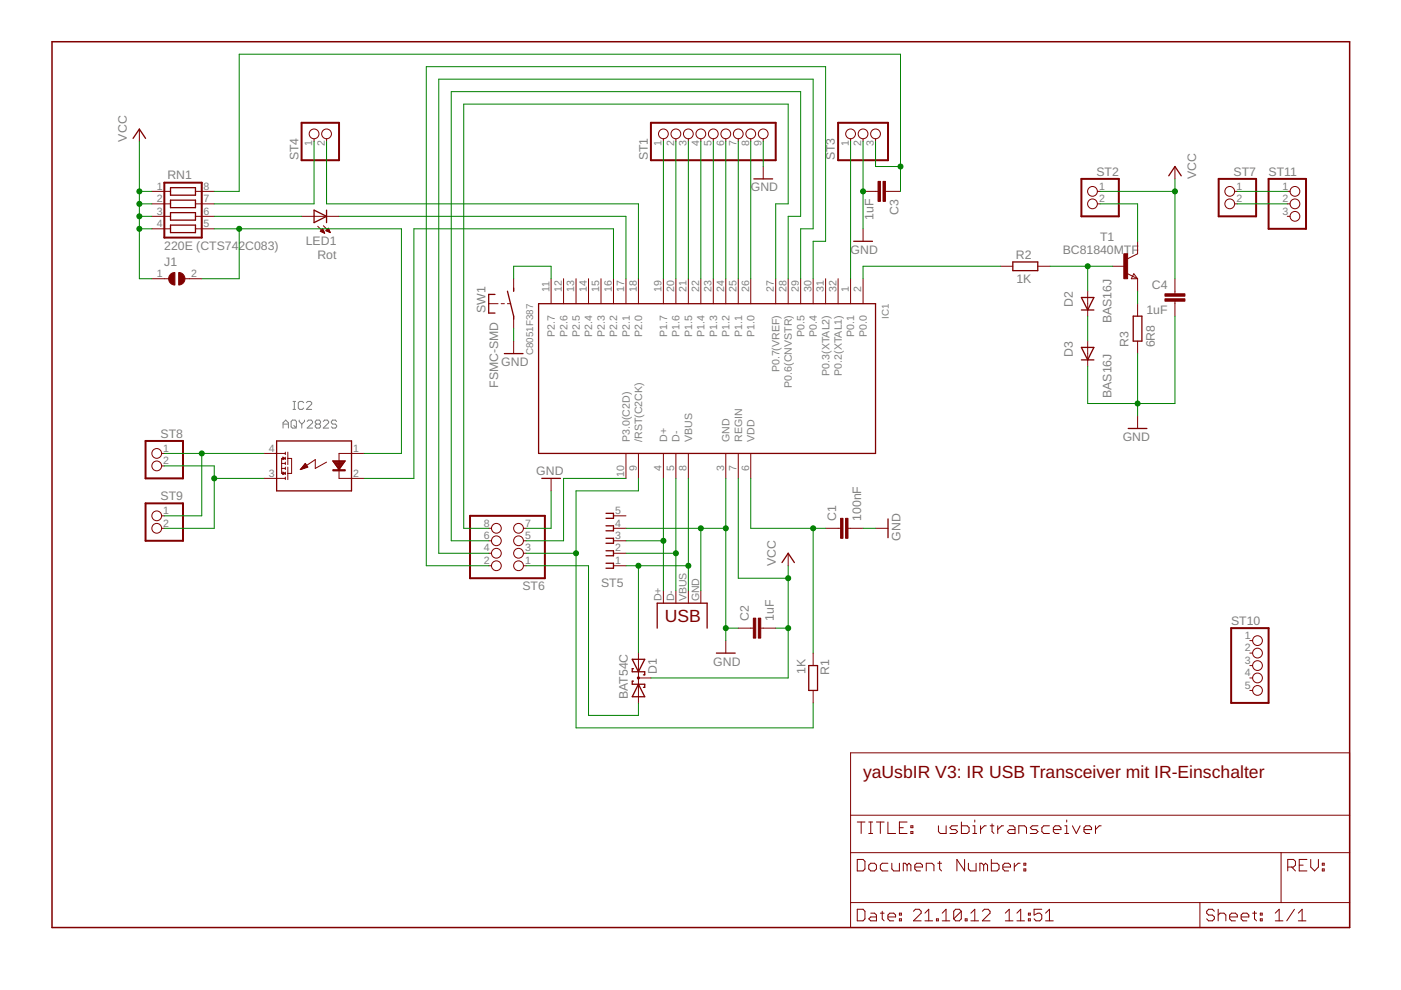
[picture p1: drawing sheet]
<svg xmlns="http://www.w3.org/2000/svg" width="297mm" height="210mm" viewBox="0 0 297 210" stroke-linecap="round" stroke-linejoin="round" font-family="sans-serif">
<g fill="none" stroke="#808080" stroke-width=".21">
<path d="M60 90.8v-1.2l.6-.5 .6 .5v1.2M60 89.9h1.2M62 89.1h.6l.2 .3v1.1l-.2 .3h-.6l-.3-.3v-1.1zM62.1 86.8h.6M62.1 85.1h.6M62.3 90.2l.5 .6M62.4 85.1v1.7M63.4 89.1v.3l.6 .5M64 89.9v.9M64.4 85.4l-.3-.3h-.6l-.3 .3v1.1l.3 .3h.6l.3-.3M64.6 89.1v.3l-.6 .5M65 85.4l.2-.3h.6l.3 .3v.3l-1.1 1.1h1.1"/>
<path d="M65.1 89.4l.3-.3h.6l.3 .3v.2l-1.2 1.2h1.2M67.1 89.9h.6M67.1 89.9l-.3-.3v-.2l.3-.3h.6l.3 .3v.2l-.3 .3M67.1 89.9l-.3 .3v.3l.3 .3h.6l.3-.3v-.3l-.3-.3M68.5 89.4l.3-.3h.6l.3 .3v.2l-1.2 1.2h1.2M71.4 89.4l-.3-.3h-.6l-.2 .3v.2l.2 .3h.6l.3 .3v.3l-.3 .3h-.6l-.2-.3"/>
</g>
<path d="M11 8.8h275.2v187.9h-275.2z" fill="none" stroke="#800000" stroke-width=".32"/>
<g fill="none" stroke="#800000" stroke-width=".21">
<path d="M29.5 27.4v2.6M66.6 29.4v.6M69.2 29.4v.6M140.7 29.4v.6M143.3 29.4v.6M145.9 29.4v.6M148.6 29.4v.6M151.2 29.4v.6M153.9 29.4v.6M156.5 29.4v.6M159.2 29.4v.6M161.8 29.4v.6"/>
<path d="M161.8 35.3v2.6M180.3 29.4v.6M183 29.4v.6M185.6 29.4v.6M249.1 35.3v2.6M32.2 45.9h4M32.2 59.1h3.6M32.2 40.6h4M32.2 43.2h4M32.2 48.5h4M39.2 59.1h3.6M41.4 45.9h4"/>
<path d="M41.4 40.6h4M41.4 43.2h4M41.4 48.5h4M63.9 45.9h8M67.4 48l1.4 1.4M67.9 49l.5-.5 .4 .9zM68 49h.6M68.1 49.1h.6M68.1 48.9h.5M68.2 48.7h.3M68.3 49.2h.4M68.3 48.6h.2"/>
<path d="M68.6 47.9l1.4 1.4M68.6 49.4h.2M69.1 48.9l.5-.5 .4 .9zM69.2 48.9h.6M69.3 49h.6M69.3 48.7h.5M69.4 48.6h.3M69.5 48.5h.2M69.6 49.1h.3M69.8 49.2h.2M108.9 59.1v2.6M116.8 59.1v5.3"/>
<path d="M119.5 59.1v5.3M122.1 59.1v5.3M124.8 59.1v5.3M127.4 59.1v5.3M130.1 59.1v5.3M132.7 59.1v5.3M135.4 59.1v5.3M140.7 59.1v5.3M143.3 59.1v5.3M145.9 59.1v5.3M148.6 59.1v5.3M151.2 59.1v5.3"/>
<path d="M153.9 59.1v5.3M156.5 59.1v5.3M159.2 59.1v5.3M164.5 59.1v5.3M167.1 59.1v5.3M169.8 59.1v5.3M172.4 59.1v5.3M175 59.1v5.3M177.7 59.1v5.3M180.3 59.1v5.3M183 48.5v2.7M183 59.1v5.3"/>
<path d="M183 40.6h3.2M187.7 40.6h3.2M212.1 56.5h2.6M220 56.5h2.7M232.7 40.6h.6M232.7 43.2h.6M235.9 56.5h2.6M239.1 58l2.1 1.1M240.4 58l.8 1.1h-1.3zM241.2 51.2v2.6l-2.1 1.1M241.2 59.1v2.6M249.1 59.1v3.2"/>
<path d="M261.8 40.6h.5M261.8 43.2h.5M272.9 45.9h.6M272.9 40.6h.6M272.9 43.2h.6M103.6 64.4h2M106.3 64.4h.6M107.6 64.4h.6M108.9 67v2.7M108.9 72.3v2.7M230.6 61.7v5.3M230.6 72.3v5.3"/>
<path d="M241.2 64.4v2.6M241.2 72.3v2.7M249.1 63.9v3.1M34.2 96.1h.6M34.2 98.8h.6M56 96.1h4.5M59.7 98.3h.8M59.7 99.3h.8M60 96.9l.5 .3-.5 .3zM60.5 95.9v.5M60.5 96.9v.6M60.5 98v.5"/>
<path d="M60.5 99v.6M60.5 97.2h-.8v3.2h.8M61 97.2h.8v3.2h-.8M61 95.9v2.6M61 99v2.7M63.7 99.5h.1M63.8 99.4h.4M63.9 99.3h.7M64 99.1h1M64.1 99h1.1M64.2 98.9h1M64.3 98.8h.8"/>
<path d="M64.4 98.6h.6M64.5 98.5h.4M64.6 98.4h.2M64.7 98.3h.1M64.7 98.3l.6 .7M64.7 98.3l-1 1.3M65.3 99l-1.6 .6M69.2 98l-2.4 1.3v-1.8l-3.1 2.1M70.5 97.7h2.7l-1.3 1.9zM70.7 97.9h2.4M70.7 98h2.3M70.8 98.1h2.1"/>
<path d="M70.9 98.3h1.9M71 98.4h1.7M71.1 98.5h1.5M71.2 98.6h1.3M71.3 98.8h1.2M71.4 98.9h1M71.5 99h.8M71.6 99.1h.6M71.6 99.3h.5M71.8 99.4h.2M71.8 99.5h.1M77.2 96.1h-5.3v5.3h5.3"/>
<path d="M132.7 96.1v5.3M135.4 96.1v5.3M140.7 96.1v5.3M143.3 96.1v5.3M145.9 96.1v5.3M153.9 96.1v5.3M156.5 96.1v5.3M159.2 96.1v5.3M241.2 88.2v2.6M34.2 112h.6M34.2 109.4h.6M56 101.4h4.5"/>
<path d="M60 100.1l.5 .3-.5 .2zM60.5 100.1v.5M60.5 101.2v.5M103.6 112h.6M103.6 120h.6M103.6 117.3h.6M103.6 114.7h.6M111 112h.5M111 120h.5M111 117.3h.5M111 114.7h.5M116.8 101.4v2.7"/>
<path d="M130.1 112h2.6M130.1 109.4h2.6M130.1 120h2.6M130.1 117.3h2.6M130.1 114.7h2.6M167.1 117.3v2.7M175 112h3.2M179.8 112h3.2M185.6 112h2.7M135.4 138.5v10.5M140.7 125.2v2.7M143.3 125.2v2.7"/>
<path d="M145.9 125.2v2.7M148.6 125.2v2.7M153.9 135.8v2.7M156.5 133.2h3.2M161.3 133.2h3.2M172.4 138.5v2.6M265 135.8h.6M265 138.5h.6M135.4 143.7h2.6M172.4 146.4v2.6M180.3 159.6h105.9v37.1h-105.9zM265 143.7h.6"/>
<path d="M265 141.1h.6M265 146.4h.6M180.3 172.8h105.9M181.8 174.3h1.6M182.6 174.3v2.4M184.2 174.3h.8M184.2 176.7h.8M184.6 174.3v2.4M185.8 174.3h1.7M186.6 174.3v2.4M188.3 174.3v2.4h1.6M190.7 175.5h.8"/>
<path d="M192.3 174.3h-1.6v2.4h1.6M193.1 176.3h.4v.4h-.4zM193.1 175.1h.4v.4h-.4zM199 175.1v1.2l.4 .4h1.2v-1.6M203 175.1h-1.2l-.4 .4 .4 .4h.8l.4 .4-.4 .4h-1.2M203.8 174.3v2.4h1.3l.4-.4v-.8l-.4-.4h-1.3M206.3 175.1h.4v1.6M206.3 176.7h.8M206.7 173.9v.4M207.9 175.1v1.6M209.1 175.1h-.4l-.8 .8M209.9 175.1h.8"/>
<path d="M210.3 174.7v1.6l.4 .4M211.5 175.1v1.6M212.8 175.1h-.4l-.9 .8M214 175.1h.8l.4 .4v1.2h-1.2l-.4-.4 .4-.4h1.2M216 176.7v-1.6h1.2l.4 .4v1.2M220.1 175.1h-1.2l-.5 .4 .5 .4h.8l.4 .4-.4 .4h-1.3M222.5 175.1h-1.2l-.4 .4v.8l.4 .4h1.2M223.3 175.9h1.6v-.4l-.4-.4h-.8l-.4 .4v.8l.4 .4h.8M225.8 176.7h.8M225.8 175.1h.4v1.6M226.2 173.9v.4M227.4 175.1l.8 1.6 .8-1.6"/>
<path d="M229.8 175.9h1.6v-.4l-.4-.4h-.8l-.4 .4v.8l.4 .4h.8M232.3 175.1v1.6M233.5 175.1h-.4l-.8 .8M180.3 180.8h105.9M180.3 191.4h105.9M181.8 182.2h1.2l.4 .4v1.6l-.4 .5h-1.2zM181.8 192.8h1.2l.4 .4v1.6l-.4 .4h-1.2zM184.2 183.4l.4-.4h.8l.4 .4v.8l-.4 .5h-.8l-.4-.5zM184.6 193.6h.8l.4 .4v1.2h-1.2l-.4-.4 .4-.4h1.2M186.6 193.6h.9M187 193.2v1.6l.5 .4M188.3 194.4h1.6v-.4l-.4-.4h-.8l-.4 .4v.8l.4 .4h.8"/>
<path d="M188.3 183h-1.3l-.4 .4v.8l.4 .5h1.3M189.1 183v1.2l.4 .5h1.2v-1.7M190.7 194.8h.4v.4h-.4zM190.7 193.6h.4v.4h-.4zM192.3 183.4l-.4-.4h-.4v1.7M192.3 183.4l.4-.4 .4 .4v1.3M192.3 183.4v1.3M193.7 193.2l.4-.4h.8l.4 .4v.4l-1.6 1.6h1.6M194 183.8h1.6v-.4l-.4-.4h-.8l-.4 .4v.8l.4 .5h.8M196.1 195.2h1.6M196.1 193.6l.8-.8v2.4M196.4 184.7v-1.7h1.2l.4 .4v1.3"/>
<path d="M198.5 194.8h.4v.4h-.4zM198.8 183h.8M199.2 182.6v1.6l.4 .5M199.8 195.2h1.6M199.8 193.6l.8-.8v2.4M203.8 193.2v1.6l-.4 .4h-.8l-.4-.4M203.8 193.2l-.4-.4h-.8l-.4 .4v1.6M203.8 193.2l-1.6 1.6M204.5 182.2v2.5l-1.6-2.5v2.5M204.6 194.8h.4v.4h-.4zM205.3 183v1.2l.4 .5h1.2v-1.7M205.8 195.2h1.7"/>
<path d="M205.8 193.6l.9-.8v2.4M208.3 193.2l.4-.4h.8l.4 .4v.4l-1.6 1.6h1.6M208.6 183.4l-.4-.4h-.4v1.7M208.6 183.4v1.3M208.6 183.4l.4-.4 .4 .4v1.3M210.2 182.2v2.5h1.2l.4-.5v-.8l-.4-.4h-1.2M212.6 183.8h1.6v-.4l-.4-.4h-.8l-.4 .4v.8l.4 .5h.8M213.1 195.2h1.7M213.1 193.6l.9-.8v2.4M215.1 183v1.7M215.6 195.2h1.6M215.6 193.6l.8-.8v2.4"/>
<path d="M216.3 183h-.4l-.8 .8M217.1 184.2h.4v.5h-.4zM217.1 183h.4v.4h-.4zM218 194.8h.4v.4h-.4zM218 193.6h.4v.4h-.4zM220.9 192.8h-1.7v1.2l.9-.4h.4l.4 .4v.8l-.4 .4h-.9l-.4-.4M221.7 195.2h1.6M221.7 193.6l.8-.8v2.4M254.4 191.4v5.3M257.5 193.2l-.5-.4h-.8l-.4 .4v.4l.4 .4h.8l.5 .4v.4l-.5 .4h-.8l-.4-.4M258.3 194l.4-.4h.8l.4 .4v1.2M258.3 192.8v2.4"/>
<path d="M260.7 194.4h1.6v-.4l-.4-.4h-.8l-.4 .4v.8l.4 .4h.8M263.1 194.4h1.7v-.4l-.4-.4h-.9l-.4 .4v.8l.4 .4h.9M265.6 193.6h.8M266 193.2v1.6l.4 .4M267.2 194.8h.4v.4h-.4zM267.2 193.6h.4v.4h-.4zM270.4 195.2h1.6M270.4 193.6l.8-.8v2.4M271.6 180.8v10.6M273 183.8h1.3l.4-.4v-.8l-.4-.4h-1.3v2.5M273.9 183.8l.8 .9M274.4 192.8l-1.6 2.4"/>
<path d="M275.3 195.2h1.6M275.3 193.6l.8-.8v2.4M275.5 183.4h.8M277.1 182.2h-1.6v2.5h1.6M277.9 182.2v1.6l.8 .9 .8-.9v-1.6M280.4 184.2h.4v.5h-.4zM280.4 183h.4v.4h-.4z"/>
<circle cx="66.6" cy="28.4" r="1.04"/>
<circle cx="69.2" cy="28.4" r="1.04"/>
<circle cx="140.7" cy="28.4" r="1.04"/>
<circle cx="143.3" cy="28.4" r="1.04"/>
<circle cx="145.9" cy="28.4" r="1.04"/>
<circle cx="148.6" cy="28.4" r="1.04"/>
<circle cx="151.2" cy="28.4" r="1.04"/>
<circle cx="153.9" cy="28.4" r="1.04"/>
<circle cx="156.5" cy="28.4" r="1.04"/>
<circle cx="159.2" cy="28.4" r="1.04"/>
<circle cx="161.8" cy="28.4" r="1.04"/>
<circle cx="180.3" cy="28.4" r="1.04"/>
<circle cx="183" cy="28.4" r="1.04"/>
<circle cx="185.6" cy="28.4" r="1.04"/>
<circle cx="231.6" cy="43.2" r="1.04"/>
<circle cx="231.6" cy="40.6" r="1.04"/>
<circle cx="260.7" cy="43.2" r="1.04"/>
<circle cx="260.7" cy="40.6" r="1.04"/>
<circle cx="274.6" cy="43.2" r="1.04"/>
<circle cx="274.6" cy="45.9" r="1.04"/>
<circle cx="274.6" cy="40.6" r="1.04"/>
<circle cx="33.2" cy="96.1" r="1.04"/>
<circle cx="33.2" cy="98.8" r="1.04"/>
<circle cx="33.2" cy="109.4" r="1.04"/>
<circle cx="33.2" cy="112" r="1.04"/>
<circle cx="105.2" cy="120" r="1.04"/>
<circle cx="105.2" cy="112" r="1.04"/>
<circle cx="105.2" cy="117.3" r="1.04"/>
<circle cx="105.2" cy="114.7" r="1.04"/>
<circle cx="109.9" cy="114.7" r="1.04"/>
<circle cx="109.9" cy="117.3" r="1.04"/>
<circle cx="109.9" cy="112" r="1.04"/>
<circle cx="109.9" cy="120" r="1.04"/>
<circle cx="266.6" cy="135.8" r="1.04"/>
<circle cx="266.6" cy="138.5" r="1.04"/>
<circle cx="266.6" cy="141.1" r="1.04"/>
<circle cx="266.6" cy="143.7" r="1.04"/>
<circle cx="266.6" cy="146.4" r="1.04"/>
</g>
<g fill="none" stroke="#800000" stroke-width=".28">
<path d="M28.2 29.3l1.3-1.9 1.4 1.9M36.2 39.8h5.2v1.6h-5.2zM159.8 37.9h4M247.8 37.3l1.3-2 1.3 2M36.2 42.4h5.2v1.6h-5.2zM36.2 45.1h5.2v1.6h-5.2zM36.2 47.7h5.2v1.6h-5.2zM66.6 44.6l2.6 1.3-2.6 1.3zM69.2 44.6v2.6M181 51.2h4M214.7 55.5h5.3v1.9h-5.3zM104.9 62.4h-1.3v4h1.3"/>
<path d="M106.9 75h4M107.6 61.7l1.3 5.3v.7M108.9 61.1v.6M114.2 64.4h71.4v31.7h-71.4zM229.3 63.1h2.6l-1.3 2.6zM229.3 65.7h2.6M229.3 73.7h2.6l-1.3 2.6zM229.3 76.3h2.6M240.3 67h1.8v5.3h-1.8zM58.7 93.5h15.8v10.6h-15.8zM239.2 90.8h4M114.9 101.4h3.9"/>
<path d="M128.5 119.4h1.6v1.1h-1.6M128.5 108.8h1.6v1.1h-1.6M128.5 111.5h1.6v1h-1.6M128.5 114.1h1.6v1.1h-1.6M128.5 116.8h1.6v1h-1.6M165.8 119.3l1.3-2 1.3 2M188.3 110v4M134 139.8h2.7l-1.3 2.6zM139.3 133.2v-5.3h10.6v5.3M151.9 138.5h4M134.3 144.4h-.3v.7h2.7v.6h-.3M134.3 141.8h-.3v.6h2.7v.7h-.3"/>
<path d="M135.4 145.1l1.3 2.6h-2.7zM171.5 141.1h1.8v5.3h-1.8z"/>
</g>
<g fill="#800000" stroke="#800000" stroke-width=".21">
<path d="M179.3 109.9h.5v4.2h-.5z"/>
<path d="M178.2 109.9h.5v4.2h-.5z"/>
<path d="M238.3 53.8h.8v5.3h-.8z"/>
<path d="M247 63.4h4.2v.5h-4.2z"/>
<path d="M247 62.3h4.2v.5h-4.2z"/>
<path d="M186.2 38.5h.5v4.2h-.5z"/>
<path d="M187.2 38.5h.5v4.2h-.5z"/>
<path d="M160.8 131.1h.5v4.2h-.5z"/>
<path d="M159.7 131.1h.5v4.2h-.5z"/>
<path d="M70.6 99.6h2.6v.2h-2.6z"/>
</g>
<g fill="none" stroke="#800000" stroke-width=".42">
<path d="M34.8 38.7h8v11.7h-8zM63.9 26h8v8h-8zM138 26h26.5v8h-26.5zM177.7 26h10.6v8h-10.6zM229.3 37.9h7.9v8h-7.9zM258.4 37.9h7.9v8h-7.9zM269 37.9h7.9v10.6h-7.9zM30.9 93.5h7.9v7.9h-7.9zM30.9 106.7h7.9v8h-7.9zM99.7 109.4h15.8v13.2h-15.8zM261 133.2h8v15.8h-8z"/>
<circle cx="135.4" cy="143.7" r=".13"/>
</g>
<g fill="#800000" stroke="#800000" stroke-width=".21">
<path d="M37.9 57.8a1.32 1.32 0 0 1 1.3 1.3 1.32 1.32 0 0 1-1.3 1.3z" fill-rule="evenodd"/>
<path d="M36.1 58.2l.5-.4h.5v2.6a1.31 1.31 0 0 1-1.2-.7 1.31 1.31 0 0 1 .2-1.5z" fill-rule="evenodd"/>
</g>
<g fill="none" stroke="#008000" stroke-width=".21">
<path d="M29.5 30v29.1h2.7M66.6 30v13.2h-21.2M69.2 30v13.2h66.2v15.9M140.7 30v29.1M143.3 30v29.1M145.9 30v29.1M148.6 30v29.1M151.2 30v29.1M153.9 30v29.1M156.5 30v29.1M159.2 30v29.1M161.8 30v5.3"/>
<path d="M180.3 30v29.1M183 30v18.5M185.6 30v5.3h5.3M249.1 37.9v21.2M29.5 40.6h2.7M29.5 48.5h2.7M29.5 45.9h2.7M29.5 43.2h2.7M45.4 40.6h5.3v-29.1h140.2v29.1M45.4 48.5h39.7v47.6h-7.9M45.4 45.9h18.5M50.7 48.5v10.6h-7.9"/>
<path d="M71.9 45.9h60.8v13.2M108.9 59.1v-2.6h7.9v2.6M130.1 59.1v-10.6h-42.3v52.9h-10.6M164.5 59.1v-15.9h2.6v-21.1h-68.8v89.9h5.3M167.1 59.1v-13.2h2.7v-26.5h-74.1v95.3h7.9M169.8 59.1v-10.6h2.6v-31.7h-79.4v100.5h10.6M172.4 59.1v-7.9h2.6v-37.1h-84.6v105.9h13.2M212.1 56.5h-29.1v2.6M222.7 56.5h13.2M230.6 56.5v5.2M233.3 40.6h15.8M233.3 43.2h7.9v8"/>
<path d="M262.3 40.6h10.6M262.3 43.2h10.6M108.9 69.7v2.6M230.6 67v5.3M241.2 61.7v2.7M241.2 75v13.2M249.1 67v18.6h-18.5v-8M34.8 98.8h10.6v13.2h-10.6M34.8 96.1h21.2M42.8 96.1v13.3h-8M45.4 101.4h10.6M111.5 120h13.3v31.7h10.6v-2.7"/>
<path d="M111.5 117.3h10.6M116.8 104.1v7.9h-5.3M132.7 112h21.2M132.7 120h13.2M132.7 117.3h10.6M132.7 101.4h-13.2v13.3h-8M132.7 114.7h8M135.4 101.4v2.7h-13.3v50.2h50.3v-5.3M135.4 120v18.5M140.7 101.4v23.8M143.3 101.4v23.8M145.9 101.4v23.8"/>
<path d="M148.6 112v13.2M153.9 101.4v34.4M156.5 101.4v21.2h10.6M159.2 101.4v10.6h15.8M167.1 120v23.7h-29.1M172.4 112v26.5M183 112h2.6M153.9 133.2h2.6M164.5 133.2h2.6"/>
</g>
<g fill="#008000" stroke="#008000" stroke-width=".21">
<circle cx="249.1" cy="40.6" r=".53"/>
<circle cx="29.5" cy="45.9" r=".53"/>
<circle cx="29.5" cy="43.2" r=".53"/>
<circle cx="29.5" cy="40.6" r=".53"/>
<circle cx="29.5" cy="48.5" r=".53"/>
<circle cx="167.1" cy="133.2" r=".53"/>
<circle cx="167.1" cy="122.6" r=".53"/>
<circle cx="241.2" cy="85.6" r=".53"/>
<circle cx="183" cy="40.6" r=".53"/>
<circle cx="153.9" cy="112" r=".53"/>
<circle cx="148.6" cy="112" r=".53"/>
<circle cx="153.9" cy="133.2" r=".53"/>
<circle cx="230.6" cy="56.5" r=".53"/>
<circle cx="172.4" cy="112" r=".53"/>
<circle cx="145.9" cy="120" r=".53"/>
<circle cx="135.4" cy="120" r=".53"/>
<circle cx="143.3" cy="117.3" r=".53"/>
<circle cx="140.7" cy="114.7" r=".53"/>
<circle cx="190.9" cy="35.3" r=".53"/>
<circle cx="42.8" cy="96.1" r=".53"/>
<circle cx="45.4" cy="101.4" r=".53"/>
<circle cx="50.7" cy="48.5" r=".53"/>
<circle cx="122.1" cy="117.3" r=".53"/>
</g>
<g font-size="3.7" fill="#800000">
<text x="141" y="131.8">USB</text>
<text x="183" y="164.9">yaUsbIR V3: IR USB Transceiver mit IR-Einschalter</text>
</g>
<g font-size="2.6" fill="#808080">
<text x="26.9" y="30" transform="rotate(-90 26.9 30)">VCC</text>
<text x="63.3" y="34" transform="rotate(-90 63.3 34)">ST4</text>
<text x="137.3" y="34" transform="rotate(-90 137.3 34)">ST1</text>
<text x="177" y="34" transform="rotate(-90 177 34)">ST3</text>
<text x="35.5" y="37.9">RN1</text>
<text x="159.2" y="40.6">GND</text>
<text x="232.5" y="37.3">ST2</text>
<text x="253.6" y="37.9" transform="rotate(-90 253.6 37.9)">VCC</text>
<text x="261.6" y="37.3">ST7</text>
<text x="269" y="37.3">ST11</text>
<text x="185.2" y="46.6" transform="rotate(-90 185.2 46.6)">1uF</text>
<text x="190.5" y="45.5" transform="rotate(-90 190.5 45.5)">C3</text>
<text x="34.8" y="53">220E (CTS742C083)</text>
<text x="64.8" y="52">LED1</text>
<text x="180.3" y="53.8">GND</text>
<text x="225.3" y="53.8">BC81840M</text>
<text x="233.2" y="51.2">T1</text>
<text x="238.3" y="53.8">TF</text>
<text x="34.8" y="56.5">J1</text>
<text x="67.3" y="55">Rot</text>
<text x="215.4" y="54.9">R2</text>
<text x="215.5" y="59.9">1K</text>
<text x="227.5" y="65.1" transform="rotate(-90 227.5 65.1)">D2</text>
<text x="244.2" y="61.4">C4</text>
<text x="103" y="66.4" transform="rotate(-90 103 66.4)">SW1</text>
<text x="235.7" y="68.5" transform="rotate(-90 235.7 68.5)">BAS16J</text>
<text x="243.1" y="66.6">1uF</text>
<text x="106.3" y="77.6">GND</text>
<text x="227.5" y="75.7" transform="rotate(-90 227.5 75.7)">D3</text>
<text x="239.3" y="73.7" transform="rotate(-90 239.3 73.7)">R3</text>
<text x="244.9" y="73.7" transform="rotate(-90 244.9 73.7)">6R8</text>
<text x="105.6" y="82.2" transform="rotate(-90 105.6 82.2)">FSMC-SMD</text>
<text x="235.7" y="84.4" transform="rotate(-90 235.7 84.4)">BAS16J</text>
<text x="34" y="92.8">ST8</text>
<text x="238" y="93.5">GND</text>
<text x="113.7" y="100.6">GND</text>
<text x="34" y="106.1">ST9</text>
<text x="177.3" y="110.4" transform="rotate(-90 177.3 110.4)">C1</text>
<text x="182.6" y="110.4" transform="rotate(-90 182.6 110.4)">100nF</text>
<text x="164.5" y="119.9" transform="rotate(-90 164.5 119.9)">VCC</text>
<text x="190.9" y="114.7" transform="rotate(-90 190.9 114.7)">GND</text>
<text x="110.8" y="125.1">ST6</text>
<text x="127.4" y="124.4">ST5</text>
<text x="158.8" y="131.6" transform="rotate(-90 158.8 131.6)">C2</text>
<text x="164.1" y="131.6" transform="rotate(-90 164.1 131.6)">1uF</text>
<text x="261" y="132.5">ST10</text>
<text x="139.3" y="143" transform="rotate(-90 139.3 143)">D1</text>
<text x="151.2" y="141.1">GND</text>
<text x="170.8" y="143" transform="rotate(-90 170.8 143)">1K</text>
<text x="175.8" y="143.1" transform="rotate(-90 175.8 143.1)">R1</text>
<text x="133.1" y="148.3" transform="rotate(-90 133.1 148.3)">BAT54C</text>
</g>
<g font-size="2.2" fill="#808080">
<text x="66.2" y="31" transform="rotate(-90 66.2 31)">1</text>
<text x="68.9" y="31" transform="rotate(-90 68.9 31)">2</text>
<text x="140.3" y="31" transform="rotate(-90 140.3 31)">1</text>
<text x="142.9" y="31" transform="rotate(-90 142.9 31)">2</text>
<text x="145.6" y="31" transform="rotate(-90 145.6 31)">3</text>
<text x="148.2" y="31" transform="rotate(-90 148.2 31)">4</text>
<text x="150.9" y="31" transform="rotate(-90 150.9 31)">5</text>
<text x="153.5" y="31" transform="rotate(-90 153.5 31)">6</text>
<text x="156.2" y="31" transform="rotate(-90 156.2 31)">7</text>
<text x="158.8" y="31" transform="rotate(-90 158.8 31)">8</text>
<text x="161.4" y="31" transform="rotate(-90 161.4 31)">9</text>
<text x="180" y="31" transform="rotate(-90 180 31)">1</text>
<text x="182.6" y="31" transform="rotate(-90 182.6 31)">2</text>
<text x="185.3" y="31" transform="rotate(-90 185.3 31)">3</text>
<text x="33.2" y="40.2">1</text>
<text x="43.1" y="40.2">8</text>
<text x="233" y="40.2">1</text>
<text x="262.1" y="40.2">1</text>
<text x="271.9" y="40.2">1</text>
<text x="33.2" y="42.9">2</text>
<text x="33.2" y="45.5">3</text>
<text x="43.1" y="45.5">6</text>
<text x="43.1" y="42.9">7</text>
<text x="233" y="42.9">2</text>
<text x="262.1" y="42.9">2</text>
<text x="271.9" y="42.9">2</text>
<text x="271.9" y="45.5">3</text>
<text x="33.2" y="48.2">4</text>
<text x="43.1" y="48.2">5</text>
<text x="33.2" y="58.7">1</text>
<text x="40.5" y="58.7">2</text>
<text x="116.5" y="62" transform="rotate(-90 116.5 62)">11</text>
<text x="119.1" y="62" transform="rotate(-90 119.1 62)">12</text>
<text x="121.8" y="62" transform="rotate(-90 121.8 62)">13</text>
<text x="124.4" y="62" transform="rotate(-90 124.4 62)">14</text>
<text x="127.1" y="62" transform="rotate(-90 127.1 62)">15</text>
<text x="129.7" y="62" transform="rotate(-90 129.7 62)">16</text>
<text x="132.3" y="62" transform="rotate(-90 132.3 62)">17</text>
<text x="135" y="62" transform="rotate(-90 135 62)">18</text>
<text x="140.3" y="62" transform="rotate(-90 140.3 62)">19</text>
<text x="142.9" y="62" transform="rotate(-90 142.9 62)">20</text>
<text x="145.6" y="62" transform="rotate(-90 145.6 62)">21</text>
<text x="148.2" y="62" transform="rotate(-90 148.2 62)">22</text>
<text x="150.9" y="62" transform="rotate(-90 150.9 62)">23</text>
<text x="153.5" y="62" transform="rotate(-90 153.5 62)">24</text>
<text x="156.2" y="62" transform="rotate(-90 156.2 62)">25</text>
<text x="158.8" y="62" transform="rotate(-90 158.8 62)">26</text>
<text x="164.1" y="62" transform="rotate(-90 164.1 62)">27</text>
<text x="166.7" y="62" transform="rotate(-90 166.7 62)">28</text>
<text x="169.4" y="62" transform="rotate(-90 169.4 62)">29</text>
<text x="172" y="62" transform="rotate(-90 172 62)">30</text>
<text x="174.7" y="62" transform="rotate(-90 174.7 62)">31</text>
<text x="177.3" y="62" transform="rotate(-90 177.3 62)">32</text>
<text x="180" y="62" transform="rotate(-90 180 62)">1</text>
<text x="182.6" y="62" transform="rotate(-90 182.6 62)">2</text>
<text x="117.6" y="71.4" transform="rotate(-90 117.6 71.4)">P2.7</text>
<text x="120.3" y="71.4" transform="rotate(-90 120.3 71.4)">P2.6</text>
<text x="122.9" y="71.4" transform="rotate(-90 122.9 71.4)">P2.5</text>
<text x="125.6" y="71.4" transform="rotate(-90 125.6 71.4)">P2.4</text>
<text x="128.2" y="71.4" transform="rotate(-90 128.2 71.4)">P2.3</text>
<text x="130.9" y="71.4" transform="rotate(-90 130.9 71.4)">P2.2</text>
<text x="133.5" y="71.4" transform="rotate(-90 133.5 71.4)">P2.1</text>
<text x="136.2" y="71.4" transform="rotate(-90 136.2 71.4)">P2.0</text>
<text x="141.4" y="71.4" transform="rotate(-90 141.4 71.4)">P1.7</text>
<text x="144.1" y="71.4" transform="rotate(-90 144.1 71.4)">P1.6</text>
<text x="146.7" y="71.4" transform="rotate(-90 146.7 71.4)">P1.5</text>
<text x="149.4" y="71.4" transform="rotate(-90 149.4 71.4)">P1.4</text>
<text x="152" y="71.4" transform="rotate(-90 152 71.4)">P1.3</text>
<text x="154.7" y="71.4" transform="rotate(-90 154.7 71.4)">P1.2</text>
<text x="157.3" y="71.4" transform="rotate(-90 157.3 71.4)">P1.1</text>
<text x="160" y="71.4" transform="rotate(-90 160 71.4)">P1.0</text>
<text x="170.6" y="71.4" transform="rotate(-90 170.6 71.4)">P0.5</text>
<text x="173.2" y="71.4" transform="rotate(-90 173.2 71.4)">P0.4</text>
<text x="181.1" y="71.4" transform="rotate(-90 181.1 71.4)">P0.1</text>
<text x="183.8" y="71.4" transform="rotate(-90 183.8 71.4)">P0.0</text>
<text x="165.3" y="78.9" transform="rotate(-90 165.3 78.9)">P0.7(VREF)</text>
<text x="167.9" y="82.2" transform="rotate(-90 167.9 82.2)">P0.6(CNVSTR)</text>
<text x="175.8" y="79.6" transform="rotate(-90 175.8 79.6)">P0.3(XTAL2)</text>
<text x="178.5" y="79.6" transform="rotate(-90 178.5 79.6)">P0.2(XTAL1)</text>
<text x="34.6" y="95.8">1</text>
<text x="57" y="95.8">4</text>
<text x="74.9" y="95.8">1</text>
<text x="133.5" y="93.7" transform="rotate(-90 133.5 93.7)">P3.0(C2D)</text>
<text x="136.2" y="93.7" transform="rotate(-90 136.2 93.7)">/RST(C2CK)</text>
<text x="141.4" y="93.7" transform="rotate(-90 141.4 93.7)">D+</text>
<text x="144.1" y="93.7" transform="rotate(-90 144.1 93.7)">D-</text>
<text x="146.7" y="93.7" transform="rotate(-90 146.7 93.7)">VBUS</text>
<text x="154.7" y="93.7" transform="rotate(-90 154.7 93.7)">GND</text>
<text x="157.3" y="93.7" transform="rotate(-90 157.3 93.7)">REGIN</text>
<text x="160" y="93.7" transform="rotate(-90 160 93.7)">VDD</text>
<text x="34.6" y="98.4">2</text>
<text x="57" y="101.1">3</text>
<text x="74.9" y="101.1">2</text>
<text x="132.3" y="101.1" transform="rotate(-90 132.3 101.1)">10</text>
<text x="135" y="99.8" transform="rotate(-90 135 99.8)">9</text>
<text x="140.3" y="99.8" transform="rotate(-90 140.3 99.8)">4</text>
<text x="142.9" y="99.8" transform="rotate(-90 142.9 99.8)">5</text>
<text x="145.6" y="99.8" transform="rotate(-90 145.6 99.8)">8</text>
<text x="153.5" y="99.8" transform="rotate(-90 153.5 99.8)">3</text>
<text x="156.2" y="99.8" transform="rotate(-90 156.2 99.8)">7</text>
<text x="158.8" y="99.8" transform="rotate(-90 158.8 99.8)">6</text>
<text x="34.6" y="109">1</text>
<text x="34.6" y="111.6">2</text>
<text x="102.6" y="111.6">8</text>
<text x="111.3" y="111.6">7</text>
<text x="130.4" y="111.6">4</text>
<text x="130.4" y="109">5</text>
<text x="102.6" y="119.6">2</text>
<text x="102.6" y="116.9">4</text>
<text x="102.6" y="114.3">6</text>
<text x="111.3" y="119.6">1</text>
<text x="111.3" y="116.9">3</text>
<text x="111.3" y="114.3">5</text>
<text x="130.4" y="119.6">1</text>
<text x="130.4" y="116.9">2</text>
<text x="130.4" y="114.3">3</text>
<text x="140.3" y="127.5" transform="rotate(-90 140.3 127.5)">D+</text>
<text x="142.9" y="127.5" transform="rotate(-90 142.9 127.5)">D-</text>
<text x="145.6" y="127.5" transform="rotate(-90 145.6 127.5)">VBUS</text>
<text x="148.2" y="127.5" transform="rotate(-90 148.2 127.5)">GND</text>
<text x="264" y="135.4">1</text>
<text x="264" y="138.1">2</text>
<text x="264" y="140.7">3</text>
<text x="264" y="143.4">4</text>
<text x="264" y="146">5</text>
</g>
<g font-size="2.1" fill="#808080">
<text x="188.4" y="67.6" transform="rotate(-90 188.4 67.6)">IC1</text>
<text x="113" y="75.3" transform="rotate(-90 113 75.3)">C8051F387</text>
</g>
</svg>
